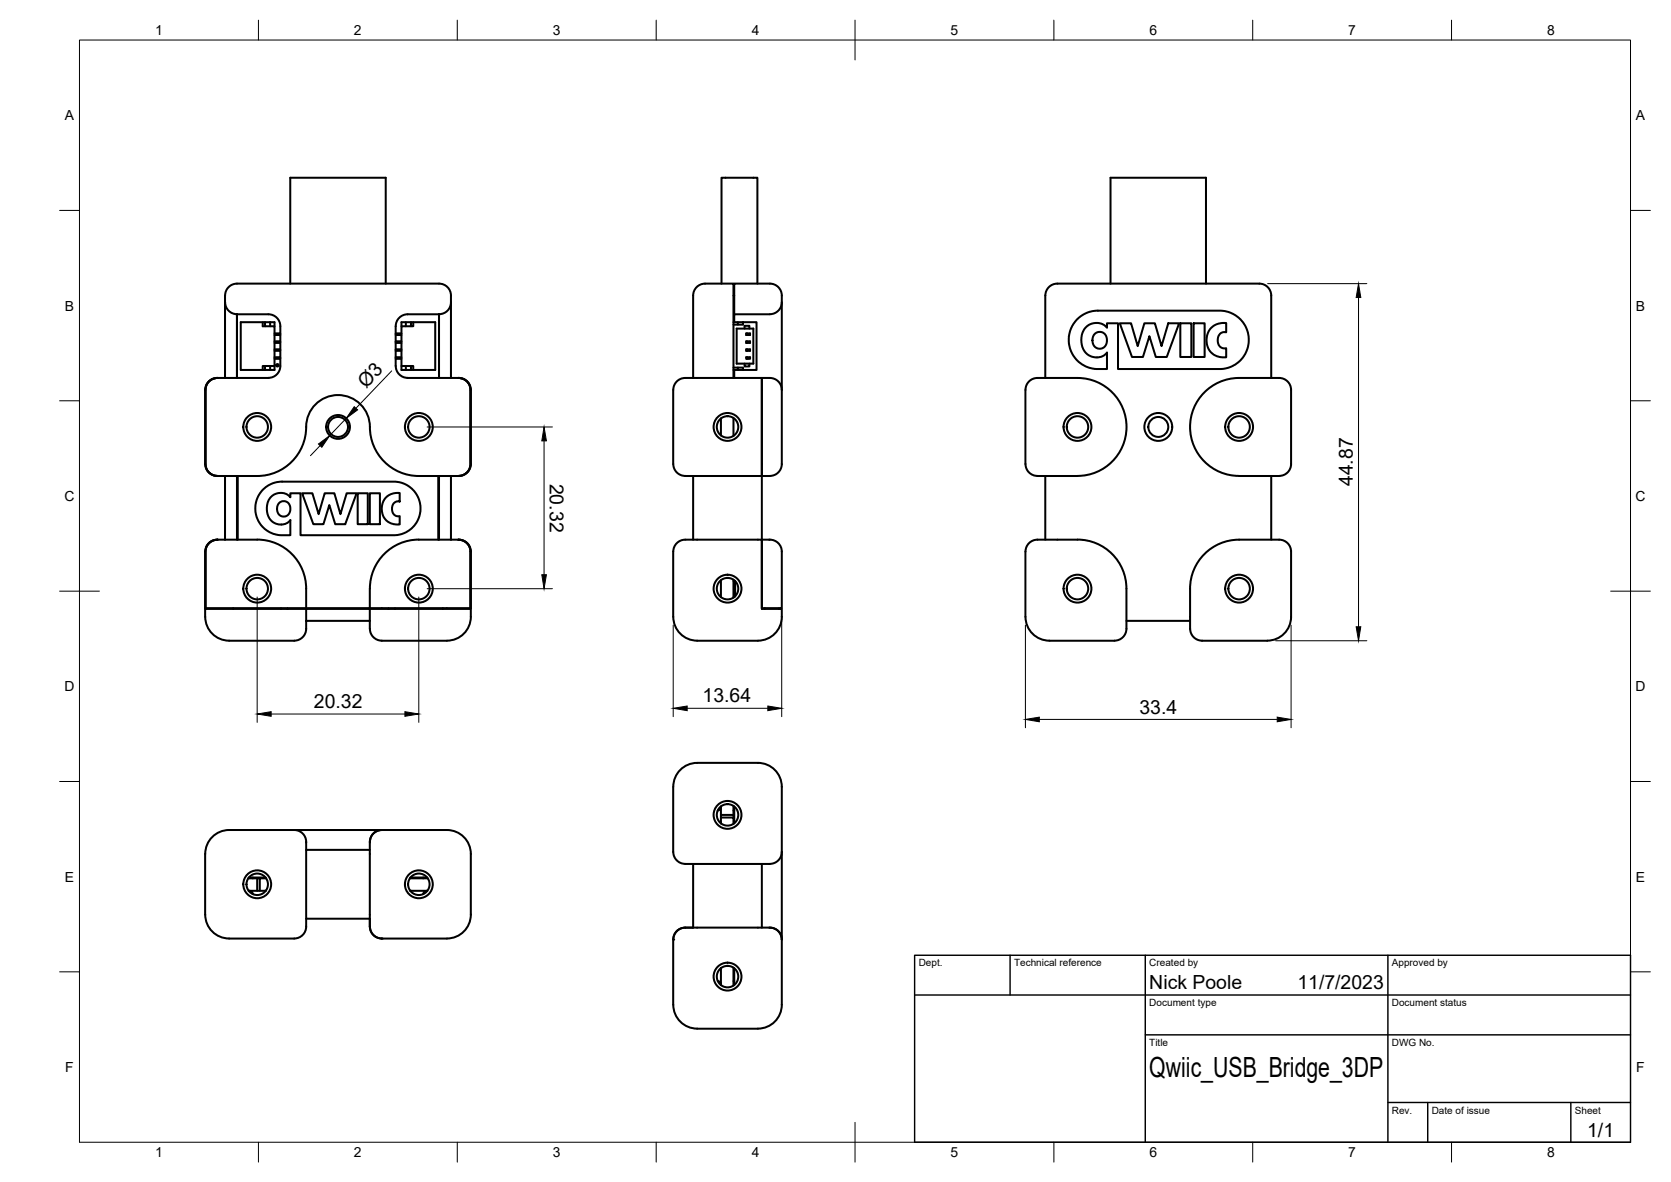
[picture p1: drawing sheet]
<svg xmlns="http://www.w3.org/2000/svg" width="420mm" height="297mm" viewBox="0 0 420 297" stroke-linecap="round" stroke-linejoin="round" font-family="sans-serif">
<!-- layer: Visible -->
<g fill="none" stroke="#000" stroke-width=".51">
<path d="M56.6 76a2.99 2.99 0 0 0 3 3M59.6 79v16M59.6 79h7.9M67.5 79a2.99 2.99 0 0 1 3 3v10a2.99 2.99 0 0 1-3 3M73 71.3v-26.6h24v26.6M102.5 79h7.9M102.5 79a3 3 0 0 0-3 3v10a2.99 2.99 0 0 0 3 3M110.4 79v16M113.4 76a2.99 2.99 0 0 1-3 3M181.4 71.3v-26.6h9v26.6M193.6 71.3h-9v7.7M193.6 79h-9v2"/>
<path d="M193.6 71.3a2.99 2.99 0 0 1 3 3v23.7M196.6 76a2.99 2.99 0 0 1-3 3M279.2 71.3v-26.6h24v26.6M54.6 95h.2l-1.3 .2-.9 .6-.6 .9-.3 1.1v19l.2 1 .8 1.1 1 .5 1.1 .2h-.2M54.6 95a2.99 2.99 0 0 0-3 3v18.6a3 3 0 0 0 3 3M56.6 95v-20.7a2.99 2.99 0 0 1 3-3h50.8a2.99 2.99 0 0 1 3 3v20.7M66.1 81v1h2.9v10h-2.9v1h-5.6v-12h7.4M66.6 81v1M66.6 92v1M67.5 95h-13l-1 .2-.7 .4-.8 1.1-.3 1.1v19.4l.6 1.2 1.1 .9 1.2 .3h2M67.9 81h1.1v1M67.9 81v1"/>
<path d="M67.9 92v1M69 92v1h-2.9M69 87.8h1.4M69 90.2h1.4M69 83.8h1.4M69 88.2h1.4M69 86.2h1.4M69 85.8h1.4M69 84.2h1.4M69 89.8h1.4M99.5 87.8h1.4M99.5 90.2h1.4"/>
<path d="M99.5 83.8h1.4M99.5 88.2h1.4M99.5 86.2h1.4M99.5 85.8h1.4M99.5 84.2h1.4M99.5 89.8h1.4M100.9 92v1h3M102 81v1M102 92v1M102.5 95h12.7M103.3 81v1M103.3 92v1"/>
<path d="M103.9 81v1h-3v10h3v1h5.5v-12h-8.5v1M115.2 95h.2M115.2 95l1.3 .2 .9 .6 .6 .9 .3 1.1v19l-.4 1.2-.6 .9-1 .5-1.1 .2h.2M115.2 95l1.3 .2 .9 .6 .6 .9 .3 1.1-.1 19.4-.7 1.4-1.3 .9-.8 .1h-5M115.4 95a2.99 2.99 0 0 1 3 3v18.6a2.99 2.99 0 0 1-3 3M170.4 95.6a6.4 6.4 0 0 1 3.9-.6h17.3v24.6h-18.4a3.3 3.3 0 0 1-3.9-3v-18.6a3.1 3.1 0 0 1 1.1-2.4zM174.3 95v-20.7a2.99 2.99 0 0 1 3-3h7.1v23.7M184.4 81h2.4M184.4 93h2.4M184.6 93v2M185.2 82.6h4.2v8.8h-4.2zM185.5 81v.6"/>
<path d="M185.5 92.4v.6M186.8 81v.6h-2.4M186.8 81h3.4v12h-3.4v-.6h-2.4M187.2 82.6v-.7h1.2v.7M187.2 91.4v.7h1.2v-.7M187.6 83.8h1v.4h-1zM187.6 87.8h.3v.4h-.3zM187.6 85.8h1v.4h-1zM187.9 89.8h-.3v.4h1v-.4h-.7v.4M187.9 87.8h.7v.4h-.7M187.9 83.8v.4M187.9 85.8v.4"/>
<path d="M193.6 95h-2v24.6h2M193.6 95a2.99 2.99 0 0 1 3 3M196.6 98v18.6a2.99 2.99 0 0 1-3 3M260.8 95h10.3a12.3 12.3 0 0 1 12.2 12.4 12.3 12.3 0 0 1-12.4 12.2h-10.1M260.8 95a2.99 2.99 0 0 0-2.9 3l-.1 18.6a3 3 0 0 0 3 3M262.8 95v-20.7a2.99 2.99 0 0 1 3-3h50.8a2.99 2.99 0 0 1 3 3v20.7M270.7 80.3l1.3-1 1.2-.7 2.5-.5h31.3l2.5 .5 2 1.2 1.6 2.1 .8 2.6-.1 2.6-1 2.3-1.6 1.8-2.4 1.2-1.8 .3h-25.9v-11.5h-2.8v1.2l-1.2-1-1.9-.2-1 .3-1.3 .8-.7 1.4-.3 1.5 .1 1.4 .6 1.5 .9 1 1.3 .6a3.4 3.4 0 0 0 3.5-1.1v4.1h-3l-1.4-.3-1.8-.8-1.4-1.1-1.4-2.2-.6-2.5 .1-1.3 .3-1.5 .5-1.1zM275.1 84.1l.5-.5 .8-.2 .9 .2 .6 .5 .3 .7 .1 1.1-.3 .8-.4 .5-.5 .4h-.7l-.7-.2-.6-.4-.4-1.5zM281.6 81.2h2.8l1.7 5.8 1.6-5.8h2.7l1.7 5.8 1.7-5.8h2.7l-3.1 8.5h-2.8l-1.6-5.2-1.6 5.2h-2.8zM296.8 81.2h2.8v8.5h-2.8zM300.1 81.2h2.8v8.5h-2.8zM302.8 98.7a12.3 12.3 0 0 1 8.6-3.7h9.4a3.3 3.3 0 0 1 3.8 3v18.6a3.5 3.5 0 0 1-4.2 3h-1.8a44.6 44.6 0 0 1-9.9-.3 12.3 12.3 0 0 1-5.9-20.6z"/>
<path d="M304.6 82.3l1.6-.9 2.1-.2v2.3h-.7l-.8 .3-.4 .7-.2 1 .2 1 .4 .6 .8 .4h.7v2.3h-1.4l-1.3-.5-1.1-.7-.6-.9-.5-1.5v-1.4l.5-1.5zM56.6 119.6h8.1a12.5 12.5 0 0 0 12.4-13.4 8 8 0 0 1 8.4-6.9 8 8 0 0 1 7.5 8 12.3 12.3 0 0 0 12.3 12.3h5.1M56.6 119.6v16M59.6 119.6v16M59.8 119.6v16M110.2 119.6v16M110.4 119.6v16M113.4 119.6v16M174.3 119.6v16M181.3 105.1v4.3M184.4 105.1v4.4M191.6 119.6v16"/>
<path d="M262.8 119.6v16M319.6 119.6v16M54.6 135.6h.2l-1.4 .3-.9 .7-.5 .7-.3 .9v14.8h66.6v-14.4M54.6 135.6a2.99 2.99 0 0 0-3 3v16.4a6 6 0 0 0 6 6M56.6 135.6h8.1M56.6 135.6h-2.3l-.9 .3-1.1 .9-.5 1.2-.1 14.8h41.3M64.7 135.6a12.3 12.3 0 0 1 12.3 12.3v4.9M70.2 126.4l.7-.4 .7-.1 .8 .4 .3 .5 .3 .7v.8l-.3 .7-.5 .5-1.1 .3-.7-.3-.4-.4-.3-1.3 .1-.8zM73 130.7a3.3 3.3 0 0 1-3.4 1l-1.2-.7-.7-.8-.4-.9-.2-1.8 .3-1.4 .5-1 1-.8 1.1-.4h.9l1 .2 1.1 .9v-1h2.6v10.5l24.8-.1 2.4-1 1.6-1.6 1-2 .3-1.3v-1.4l-.6-2.3-1.4-1.9-1.8-1.2-2.4-.6-28.9-.1-2 .4-1.7 1-1 .8-1 1.5-.6 2.1-.1 1.3 .2 1.4 .5 1.3 .7 1.1 1.4 1.4 1.8 .9 1.4 .3h2.8v-3.8M76 124h2.5l1.6 5.2 1.5-5.2h2.5l1.5 5.2 1.6-5.2h2.5l-2.9 7.7h-2.5l-1.5-4.8-1.5 4.8h-2.5zM89.9 124h2.6v7.7h-2.6zM93 124h2.5v7.7h-2.5z"/>
<path d="M96.9 125.2l1.5-1.1 2.1-.2v2.1h-.6l-.6 .2-.5 .6-.2 .8 .1 1.1 .3 .6 .7 .4h.8v2.1l-2.2-.3-1.1-.6-.7-.9-.3-.9-.2-1.4 .2-1.4zM105.3 135.6h8.1M105.3 135.6a12.3 12.3 0 0 0-12.3 12.3M113.4 135.6h2.3l1.1 .4 1.1 1.2 .4 1.4M115.4 135.6h-.2l1.4 .3 .9 .7 .6 .9 .2 1.1M115.4 135.6a2.99 2.99 0 0 1 3 3v16.4a6 6 0 0 1-6 6M193.6 135.6h-2v17.2h5v-14.2a2.99 2.99 0 0 0-3-3M260.8 135.6h10.1M260.8 135.6a3 3 0 0 0-3 3l.1 16.4a6 6 0 0 0 6 6M270.9 135.6a12.3 12.3 0 0 1 12.3 12.3v9.2a3.2 3.2 0 0 1-3 3.9M58.7 152.8v.2M70.7 152.8v.2"/>
<path d="M72.3 152.8v.2M77 153v3M77 156v1.2a3.2 3.2 0 0 1-3 3.8M77 156h16M93 153v3M93 156v2M93 147.9v4.9h25.3M93 158a2.99 2.99 0 0 0 3 3M97.7 152.8v.2M99.3 152.8v.2M111.3 152.8v.2M181.3 145.8v4.3"/>
<path d="M184.4 145.7v4.5M184.4 146h.4v3.9v-3.9M184.4 150h.2M192.3 152.8v.2M195.9 152.8v.2M283.2 156h16M299.2 158v-3a43.2 43.2 0 0 1 .4-9.9 12.3 12.3 0 0 1 12-9.5h9.2a3.3 3.3 0 0 1 3.8 3v16.4a6 6 0 0 1-6 6M299.3 158a2.99 2.99 0 0 0 2.9 3M57.6 161h16.4M96 161h16.4M175.3 161h15.3M175.3 161a6 6 0 0 1-6-6v-16.4a3.4 3.4 0 0 1 4.2-3h18.1v17.4h4.9a6.7 6.7 0 0 1-3.2 7.3l-1.8 .6-.9 .1"/>
<path d="M263.8 161h16.4M302.2 161h16.4M175.3 191.7h15.3a6 6 0 0 1 6 6v16.4M175.3 191.7a6 6 0 0 0-6 6v16.4a3.5 3.5 0 0 0 4.2 3h20.1M74 208.6h-16.4a6 6 0 0 0-6 6v15.3M74 208.6h22M74 208.6a3.4 3.4 0 0 1 3 4.3v19.1a3.2 3.2 0 0 1-3 3.8l-16.4 .1a6 6 0 0 1-6-6.1M77 213.6h16M93 211.6v21.3v-2h-16M96 208.6h16.4a6 6 0 0 1 6 6v15.3M96 208.6a2.99 2.99 0 0 0-3 3M174.3 217.1v16h-2"/>
<path d="M181.3 202.7v4.2v-.2M181.3 205.5h3.1v1.5M181.3 204.8h3.1v.7M181.3 202.7a1.01 1.01 0 0 1-.8 1M184.4 202.6v2.2M184.4 203.7h.2M184.6 202.7v4.2M191.6 217.1v16M196.6 214.1a2.99 2.99 0 0 1-3 3M196.6 214.1v22M62.4 220.7h2.3M62.6 220.5h4.2"/>
<path d="M62.6 223.8a1.01 1.01 0 0 1 1 .9M63.5 220.5v.2M65.3 220.7h-.6v3.2M66.6 223.8l.2 .1h-4.3M66.9 220.7h-1.6v3.2M103.1 220.7h4.4M103.2 220.5h4.2M103.4 223.8l-.2 .1h4.2M106.4 220.5v.2M107.4 223.8a1.01 1.01 0 0 0-1 .9M118.4 229.8a6 6 0 0 1-6 6.1l-16.4-.1a2.99 2.99 0 0 1-3-2.9M172.3 233.1h21.3"/>
<path d="M172.3 233.1a2.99 2.99 0 0 0-3 3v16.4a6 6 0 0 0 6 6M193.6 233.1a2.99 2.99 0 0 1 3 3M196.6 236.1v16.4a6 6 0 0 1-6 6M175.3 258.5h15.3M180.5 246.5a1.01 1.01 0 0 1 .8 1M181.3 243.5v-.2v4.3M184.4 243.2v4.5M184.4 246.6h.2M184.6 243.3v4.2"/>
<circle cx="69.8" cy="91.8" r=".31"/>
<circle cx="64.7" cy="107.3" r="2.7"/>
<circle cx="64.7" cy="107.3" r="3.5"/>
<circle cx="85" cy="107.3" r="2.51"/>
<circle cx="85" cy="107.3" r="3"/>
<circle cx="105.3" cy="107.3" r="2.7"/>
<circle cx="105.3" cy="107.3" r="3.5"/>
<circle cx="182.9" cy="107.3" r="3.5"/>
<circle cx="182.9" cy="107.3" r="2.7"/>
<circle cx="270.9" cy="107.3" r="2.7"/>
<circle cx="270.9" cy="107.3" r="3.5"/>
<circle cx="291.2" cy="107.3" r="3.5"/>
<circle cx="291.2" cy="107.3" r="2.51"/>
<circle cx="311.6" cy="107.3" r="2.7"/>
<circle cx="311.6" cy="107.3" r="3.5"/>
<circle cx="64.7" cy="147.9" r="2.7"/>
<circle cx="64.7" cy="147.9" r="3.5"/>
<circle cx="105.3" cy="147.9" r="2.7"/>
<circle cx="105.3" cy="147.9" r="3.5"/>
<circle cx="182.9" cy="147.9" r="3.5"/>
<circle cx="182.9" cy="147.9" r="2.7"/>
<circle cx="270.9" cy="147.9" r="2.7"/>
<circle cx="270.9" cy="147.9" r="3.5"/>
<circle cx="311.6" cy="147.9" r="2.7"/>
<circle cx="311.6" cy="147.9" r="3.5"/>
<circle cx="182.9" cy="204.8" r="3.5"/>
<circle cx="182.9" cy="204.8" r="2.7"/>
<circle cx="64.7" cy="222.2" r="2.7"/>
<circle cx="64.7" cy="222.2" r="3.5"/>
<circle cx="105.3" cy="222.2" r="2.7"/>
<circle cx="105.3" cy="222.2" r="3.5"/>
<circle cx="182.9" cy="245.4" r="3.5"/>
<circle cx="182.9" cy="245.4" r="2.7"/>
</g>
<g fill="#000">
<circle cx="96" cy="235.9" r=".25"/>
<circle cx="169.3" cy="236.1" r=".25"/>
</g>
<!-- layer: BORDER -->
<g fill="none" stroke="#000" stroke-width=".25">
<path d="M20 10.1h390v276.9h-390zM65 5.1v5M115 5.1v5M165 5.1v5M215 5.1v10M265 5.1v5M315 5.1v5M365 5.1v5M15 52.9h5M410 52.9h5M15 100.7h5M410 100.7h5"/>
<path d="M15 148.6h10M405 148.6h10M15 196.4h5M410 196.4h5M15 244.2h5M410 244.2h5M65 287v5M115 287v5M165 287v5M215 282.1v9.9M265 287v5M315 287v5"/>
<path d="M365 287v5"/>
</g>
<!-- layer: TITLEBLOCK -->
<path d="M230 240.1h180v46.9h-180zM230 250h180M254 240.1v9.9M288 240.1v46.9M349 240.1v46.9M288 260.1h122M349 277.1h61M359 277.1v9.9M395 277.1v9.9" fill="none" stroke="#000" stroke-width=".36"/>
<!-- layer: FD_Dimensions -->
<g fill="none" stroke="#000" stroke-width=".25">
<path d="M318.7 71.3h25M341.6 74.8v82.7M98.5 93.2l-9 9.4M80.5 112l-2.4 2.5M87.1 105.1l-4.2 4.4M107.4 107.3h31.5M136.8 110.8v33.6M64.7 150v31.5M105.3 150v31.5M107.4 147.9h31.5M169.3 157.1v23M196.6 154.9v25.2"/>
<path d="M257.8 157.1v25.8M324.6 157.1v25.8M68.2 179.4h33.6M172.8 178h20.3M320.7 161h23M261.3 180.8h59.8"/>
</g>
<path d="M341.6 71.3l.6 3.5h-1.2zM80.1 111.6l2.8-2.1-2 2.9zM89.1 102.2l.8 .8-2.8 2.1zM136.8 107.3l.6 3.5h-1.2zM136.2 144.4h1.2l-.6 3.5zM341 157.5h1.2l-.6 3.5zM64.7 179.4l3.5-.6v1.2zM101.8 178.8l3.5 .6-3.5 .6zM169.3 178l3.5-.6v1.2zM193.1 177.4l3.5 .6-3.5 .6zM257.8 180.8l3.5-.6v1.2zM321.1 180.2l3.5 .6-3.5 .6z" fill="#000" stroke="#000" stroke-width=".25"/>
<text font-size="7" x="289" y="270.6">Qwiic_USB_Bridge_3DP</text>
<g font-size="4.9">
<text x="92.1" y="97.7" transform="rotate(-46 92.1 97.7)">Ø3</text>
<text x="138.3" y="121.5" transform="rotate(90 138.3 121.5)">20.32</text>
<text x="340.1" y="122.2" transform="rotate(-90 340.1 122.2)">44.87</text>
<text x="78.9" y="178">20.32</text>
<text x="176.7" y="176.5">13.64</text>
<text x="286.5" y="179.3">33.4</text>
<text x="289" y="248.5">Nick Poole</text>
<text x="326.2" y="248.5">11/7/2023</text>
<text x="399.1" y="285.7">1/1</text>
</g>
<g font-size="3.5">
<text x="39" y="8.8">1</text>
<text x="89" y="8.8">2</text>
<text x="139" y="8.8">3</text>
<text x="189" y="8.8">4</text>
<text x="239" y="8.8">5</text>
<text x="289" y="8.8">6</text>
<text x="339" y="8.8">7</text>
<text x="389" y="8.8">8</text>
<text x="16.3" y="30.2">A</text>
<text x="411.3" y="30.2">A</text>
<text x="16.3" y="78">B</text>
<text x="411.3" y="78">B</text>
<text x="16.2" y="125.9">C</text>
<text x="411.2" y="125.9">C</text>
<text x="16.2" y="173.7">D</text>
<text x="411.2" y="173.7">D</text>
<text x="16.3" y="221.6">E</text>
<text x="411.3" y="221.6">E</text>
<text x="16.4" y="269.4">F</text>
<text x="411.4" y="269.4">F</text>
<text x="39" y="290.8">1</text>
<text x="89" y="290.8">2</text>
<text x="139" y="290.8">3</text>
<text x="189" y="290.8">4</text>
<text x="239" y="290.8">5</text>
<text x="289" y="290.8">6</text>
<text x="339" y="290.8">7</text>
<text x="389" y="290.8">8</text>
</g>
<g font-size="2.5">
<text x="231" y="242.9">Dept.</text>
<text x="255" y="242.9">Technical reference</text>
<text x="289" y="242.9">Created by</text>
<text x="350" y="242.9">Approved by</text>
<text x="289" y="252.8">Document type</text>
<text x="350" y="252.8">Document status</text>
<text x="289" y="262.9">Title</text>
<text x="350" y="262.9">DWG No.</text>
<text x="350" y="279.9">Rev.</text>
<text x="360" y="279.9">Date of issue</text>
<text x="396" y="279.9">Sheet</text>
</g>
</svg>
